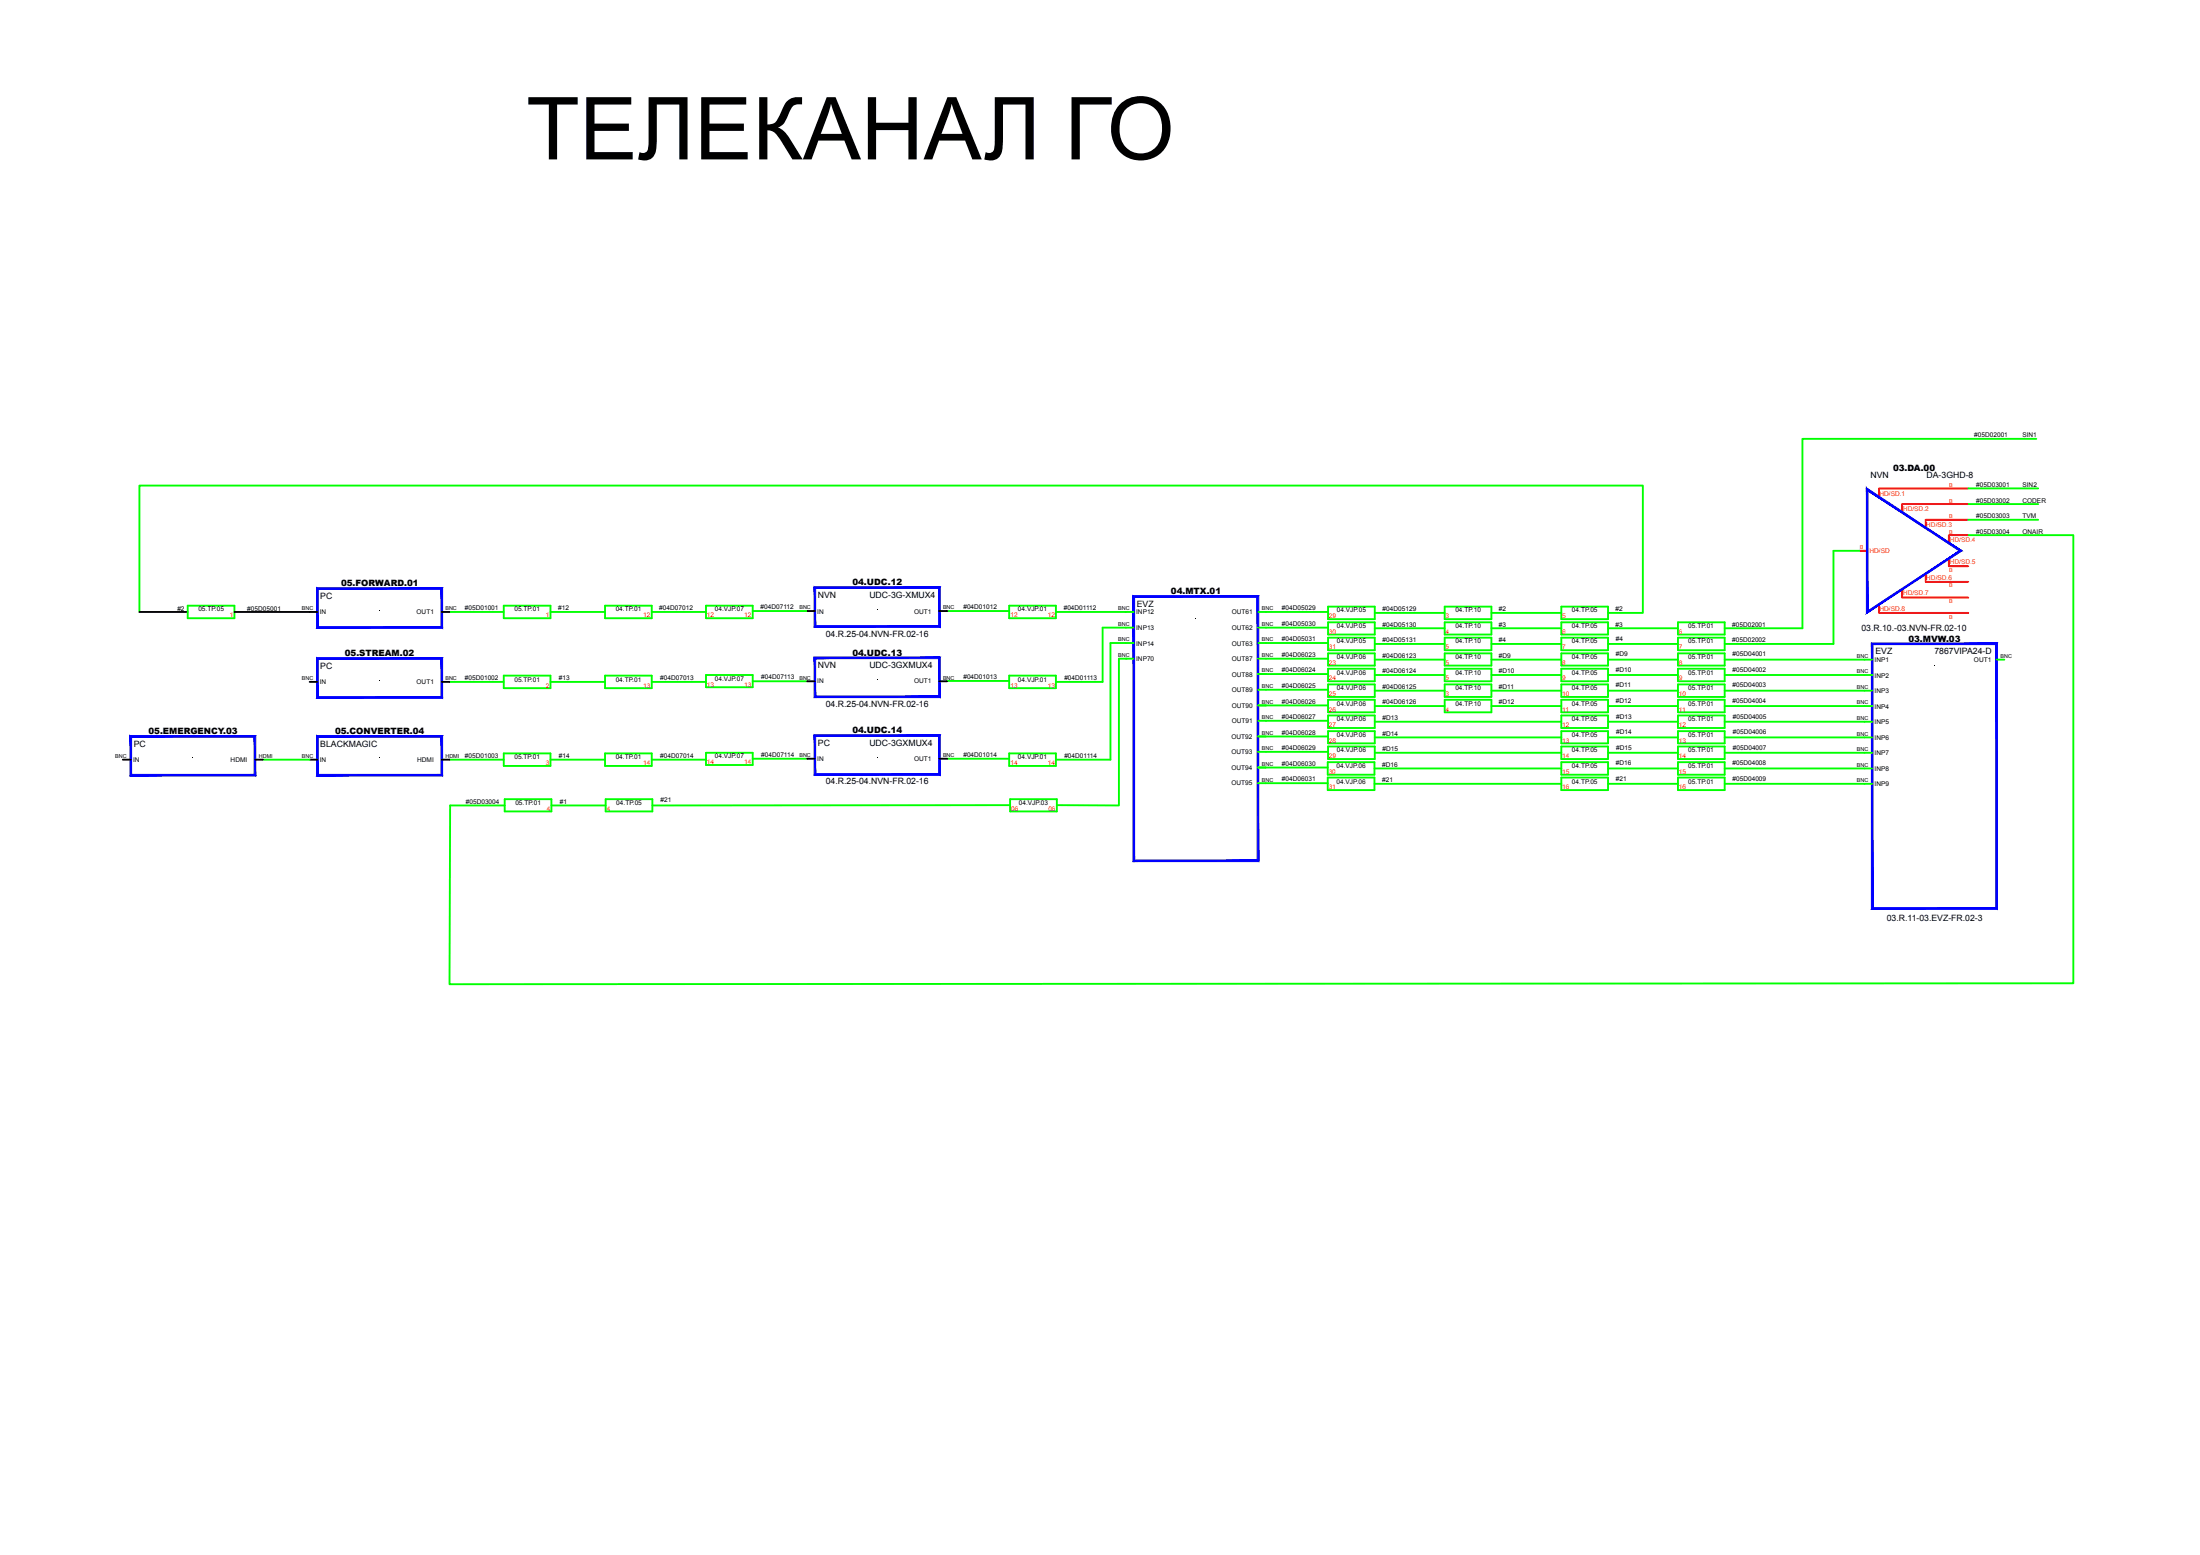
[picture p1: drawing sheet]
<svg xmlns="http://www.w3.org/2000/svg" width="297mm" height="210mm" viewBox="0 0 297 210" stroke-linecap="round" stroke-linejoin="round" font-family="sans-serif">
<g fill="none" stroke="#0f0" stroke-width=".25">
<path d="M274.9 59.2h-31.5v25.6h-10.5M251.1 74.4h-3.5v12.5h-14.7M265.8 72.2h14.1v60.5l-219.2 .2 .1-24.2h7.3M265.8 65.9h9.4M265.8 68h9.4M265.8 70.2h9.4M18.8 82.6v-17.1h203v17.2h-4.7M25.3 81.8h6.4v1.7h-6.4zM60.7 82.6h7.3M60.7 92h7.3M68 81.8h6.3v1.7h-6.3zM68 91.2h6.3v1.7h-6.3z"/>
<path d="M74.3 82.6h7.4M74.3 92h7.4M81.7 81.8h6.3v1.7h-6.3zM81.7 91.2h6.3v1.7h-6.3zM88 82.6h7.3M88 92h7.3M95.3 91.1h6.3v1.7h-6.3zM95.3 81.8h6.3v1.7h-6.3zM101.6 82.5h7.4M101.6 92h7.4M127.9 82.5h8.4M127.9 91.9h8.4"/>
<path d="M136.3 81.8h6.3v1.7h-6.3zM136.3 91.2h6.3v1.7h-6.3zM142.6 82.6h10.5M153.1 88.9h-2v19.8h-8.4M153.1 84.7h-4.2v7.3h-6.3M153.1 86.8h-3.2v15.7h-7.3M169.8 99.4h1.1M169.9 82.6h9.4M169.9 84.7h9.4M169.9 86.8h9.4M169.9 88.9h9.4M169.9 91h9.4"/>
<path d="M169.9 93.1h9.4M169.9 95.2h9.4M169.9 97.3h9.4M170.9 99.4h8.4M179.3 81.9h6.3v1.7h-6.3zM179.3 84h6.3v1.7h-6.3zM179.3 86.1h6.3v1.7h-6.3zM179.3 88.2h6.3v1.6h-6.3zM179.3 90.3h6.3v1.7h-6.3zM179.3 92.4h6.3v1.7h-6.3zM179.3 94.5h6.3v1.7h-6.3zM179.3 96.6h6.3v1.7h-6.3z"/>
<path d="M179.3 98.7h6.3v1.6h-6.3zM185.6 91.1h9.5M185.6 89h9.5M185.6 93.2h9.5M185.6 95.3h9.5M185.6 97.4h25.2M185.6 99.5h25.2M185.6 82.7h9.5M185.6 84.8h9.5M185.6 86.9h9.5M195.1 81.9h6.3v1.7h-6.3zM195.1 84h6.3v1.7h-6.3z"/>
<path d="M195.1 86.1h6.3v1.7h-6.3zM195.1 88.2h6.3v1.6h-6.3zM195.1 90.3h6.3v1.7h-6.3zM195.1 92.4h6.3v1.7h-6.3zM195.1 94.5h6.3v1.7h-6.3zM201.4 91.1h9.4M201.4 89h9.4M201.4 93.2h9.4M201.4 95.3h9.4M201.4 82.7h9.4M201.4 84.8h9.4M201.4 86.9h9.4"/>
<path d="M210.8 81.9h6.3v1.7h-6.3zM210.8 84h6.3v1.7h-6.3zM210.8 86.1h6.3v1.7h-6.3zM210.8 88.2h6.3v1.6h-6.3zM210.8 90.3h6.3v1.7h-6.3zM210.8 92.4h6.3v1.7h-6.3zM210.8 94.5h6.3v1.7h-6.3zM210.8 96.6h6.3v1.7h-6.3zM210.8 98.7h6.3v1.6h-6.3zM217.1 91.1h9.5M217.1 89h9.5M217.1 93.2h9.5"/>
<path d="M217.1 95.3h9.5M217.1 97.4h9.5M217.1 99.5h9.5M217.1 84.8h9.5M217.1 86.9h9.5M226.6 84h6.3v1.7h-6.3zM226.6 86.1h6.3v1.7h-6.3zM226.6 88.2h6.3v1.6h-6.3zM226.6 90.3h6.3v1.7h-6.3zM226.6 92.4h6.3v1.7h-6.3zM226.6 94.5h6.3v1.7h-6.3zM226.6 96.6h6.3v1.7h-6.3z"/>
<path d="M226.6 98.7h6.3v1.6h-6.3zM232.9 91.1h19.9M232.9 89h19.9M232.9 93.2h19.9M232.9 95.3h19.9M232.9 97.4h19.9M232.9 99.5h19.9M269.6 89h1M35.5 102.5h6.3M60.7 102.5h7.3M68 101.7h6.3v1.7h-6.3zM68.1 107.9h6.4v1.6h-6.4z"/>
<path d="M74.3 102.5h7.4M74.5 108.7h7.3M81.7 101.7h6.3v1.7h-6.3zM81.8 107.9h6.3v1.6h-6.3zM88 102.5h7.3M95.3 101.6h6.3v1.7h-6.3zM101.6 102.4h7.4M127.9 102.4h8.4M136.3 101.7h6.3v1.7h-6.3zM136.4 107.9h6.3v1.6h-6.3zM136.4 108.7h-48.3M169.8 101.5h1.1"/>
<path d="M169.8 103.6h9.5M169.8 105.7h9.5M170.9 101.5h8.4M179.3 102.9h6.3v1.7h-6.3zM179.3 105h6.3v1.7h-6.3zM179.3 100.8h6.3v1.7h-6.3zM185.6 103.7h25.2M185.6 105.8h25.2M185.6 101.6h25.2M210.8 100.8h6.3v1.7h-6.3zM210.8 102.9h6.3v1.7h-6.3zM210.8 105h6.3v1.7h-6.3z"/>
<path d="M217.1 101.6h9.5M217.1 103.7h9.5M217.1 105.8h9.5M226.6 100.8h6.3v1.7h-6.3zM226.6 102.9h6.3v1.7h-6.3zM226.6 105h6.3v1.7h-6.3zM232.9 101.6h19.9M232.9 103.7h19.9M232.9 105.8h19.9"/>
</g>
<g fill="#00f" stroke="#00f" stroke-width=".14">
<path d="M59.8 99.3l-.3 .2 .3 5.2zM59.5 99.5l.3 5.2-.3-.2z"/>
<path d="M42.7 104.7h17.1l-.3-.2zM42.7 104.7l.3-.2h16.5z"/>
<path d="M42.7 99.3v5.4l.3-.2zM42.7 99.3l.3 .2v5z"/>
<path d="M42.7 99.3l.3 .2 16.8-.2zM43 99.5l16.8-.2-.3 .2z"/>
<path d="M269.7 86.8l-.2 .2 .2 35.7zM269.5 87l.2 35.7-.2-.2z"/>
<path d="M252.7 122.7h17l-.2-.2zM252.7 122.7l.2-.2h16.6z"/>
<path d="M252.7 86.8v35.9l.2-.2zM252.7 86.8l.2 .2v35.5z"/>
<path d="M252.7 86.8l.2 .2 16.8-.2zM252.9 87l16.8-.2-.2 .2z"/>
<path d="M252 82.8l12.9-8.4h-.4zM252.2 82.4l12.3-8-12.5 8.4z"/>
<path d="M252 65.8v17l.2-.4zM252 65.8l.2 .5v16.1z"/>
<path d="M252 65.8l.2 .5 12.7 8.1zM252.2 66.3l12.7 8.1h-.4z"/>
<path d="M170 80.4l-.3 .2 .3 35.7zM169.7 80.6l.3 35.7-.3-.2z"/>
<path d="M153 116.3h17l-.3-.2zM153 116.3l.2-.2h16.5z"/>
<path d="M153 80.4v35.9l.2-.2zM153 80.4l.2 .2v35.5z"/>
<path d="M153 80.4l.2 .2 16.8-.2zM153.2 80.6l16.8-.2-.3 .2z"/>
<path d="M59.8 79.3l-.3 .3 .3 5.2zM59.5 79.6l.3 5.2-.3-.2z"/>
<path d="M42.7 84.8h17.1l-.3-.2zM42.7 84.8l.3-.2h16.5z"/>
<path d="M42.7 79.3v5.5l.3-.2zM42.7 79.3l.3 .3v5z"/>
<path d="M42.7 79.3l.3 .3 16.8-.3zM43 79.6l16.8-.3-.3 .3z"/>
<path d="M59.8 88.8l-.3 .2 .3 5.2zM59.5 89l.3 5.2-.3-.2z"/>
<path d="M42.7 94.2h17.1l-.3-.2zM42.7 94.2l.3-.2h16.5z"/>
<path d="M42.7 88.8v5.4l.3-.2zM42.7 88.8l.3 .2v5z"/>
<path d="M42.7 88.8l.3 .2 16.8-.2zM43 89l16.8-.2-.3 .2z"/>
<path d="M34.5 99.3l-.2 .2 .2 5.2zM34.3 99.5l.2 5.2-.2-.2z"/>
<path d="M17.6 104.7h16.9l-.2-.2zM17.6 104.7l.2-.2h16.5z"/>
<path d="M17.6 99.3v5.4l.2-.2zM17.6 99.3l.2 .2v5z"/>
<path d="M17.6 99.3l.2 .2 16.7-.2zM17.8 99.5l16.7-.2-.2 .2z"/>
<path d="M126.9 79.2l-.2 .2 .2 5.3zM126.7 79.4l.2 5.3-.2-.2z"/>
<path d="M109.9 84.7h17l-.2-.2zM109.9 84.7l.2-.2h16.6z"/>
<path d="M109.9 79.2v5.5l.2-.2zM109.9 79.2l.2 .2v5.1z"/>
<path d="M109.9 79.2l.2 .2 16.8-.2zM110.1 79.4l16.8-.2-.2 .2z"/>
<path d="M126.9 88.7l-.2 .2 .2 5.3zM126.7 88.9l.2 5.3-.2-.2z"/>
<path d="M109.9 94.2h17l-.2-.2zM109.9 94.2l.2-.2h16.6z"/>
<path d="M109.9 88.7v5.5l.2-.2zM109.9 88.7l.2 .2v5.1z"/>
<path d="M109.9 88.7l.2 .2 16.8-.2zM110.1 88.9l16.8-.2-.2 .2z"/>
<path d="M126.9 99.2l-.2 .2 .2 5.3zM126.7 99.4l.2 5.3-.2-.2z"/>
<path d="M109.9 104.7h17l-.2-.2zM109.9 104.7l.2-.2h16.6z"/>
<path d="M109.9 99.2v5.5l.2-.2zM109.9 99.2l.2 .2v5.1z"/>
<path d="M109.9 99.2l.2 .2 16.8-.2zM110.1 99.4l16.8-.2-.2 .2z"/>
</g>
<g fill="none" stroke="#000" stroke-width=".25">
<path d="M18.8 82.6h6.5M31.7 82.6h11.1M41.8 92h1M59.6 82.6h1.1M59.6 92h1.1M109 82.5h1M109 92h1M126.8 82.5h1.1M126.8 92h1.1M16.6 102.5h1M34.4 102.5h1.1M41.8 102.5h1"/>
<path d="M59.6 102.5h1.1M109 102.4h1M126.8 102.4h1.1"/>
</g>
<path d="M251.1 74.4h1M256.8 79.6v1.1h9M260 77.5v1h5.8M263.1 75.4v1h2.7M265.8 65.9h-12.1v1.1M265.8 68h-9v1.1M265.8 70.2h-5.8v1M265.8 72.2h-2.7v1.1M253.7 81.7v1h12.1" fill="none" stroke="#f00" stroke-width=".25"/>
<text font-size="11.7" x="71.1" y="21.5">ТЕЛЕКАНАЛ ГО</text>
<g font-size="1.2">
<text x="252.5" y="64.6">NVN</text>
<text x="255.6" y="63.5">03.DA.00</text>
<text x="260.1" y="64.6">DA-3GHD-8</text>
<text x="43.3" y="80.8">PC</text>
<text x="46" y="79.1">05.FORWARD.01</text>
<text x="110.4" y="80.7">NVN</text>
<text x="115.1" y="79">04.UDC.12</text>
<text x="117.4" y="80.7">UDC-3G-XMUX4</text>
<text x="153.5" y="81.9">EVZ</text>
<text x="158.1" y="80.2">04.MTX.01</text>
<text x="46.6" y="88.6">05.STREAM.02</text>
<text x="111.5" y="86">04.R.25-04.NVN-FR.02-16</text>
<text x="115.1" y="88.5">04.UDC.13</text>
<text x="251.3" y="85.1">03.R.10.-03.NVN-FR.02-10</text>
<text x="253.2" y="88.3">EVZ</text>
<text x="257.7" y="86.6">03.MVW.03</text>
<text x="261.2" y="88.3">7867VIPA24-D</text>
<text x="43.3" y="90.3">PC</text>
<text x="110.4" y="90.1">NVN</text>
<text x="111.5" y="95.4">04.R.25-04.NVN-FR.02-16</text>
<text x="117.4" y="90.1">UDC-3GXMUX4</text>
<text x="18.1" y="100.8">PC</text>
<text x="20.1" y="99.1">05.EMERGENCY.03</text>
<text x="43.3" y="100.8">BLACKMAGIC</text>
<text x="45.2" y="99.1">05.CONVERTER.04</text>
<text x="110.4" y="100.6">PC</text>
<text x="115.1" y="99">04.UDC.14</text>
<text x="117.4" y="100.6">UDC-3GXMUX4</text>
<text x="111.5" y="105.9">04.R.25-04.NVN-FR.02-16</text>
<text x="254.7" y="124.3">03.R.11-03.EVZ-FR.02-3</text>
</g>
<g font-size=".9">
<text x="266.6" y="59">#05D02001</text>
<text x="273.1" y="59">SIN1</text>
<text x="266.8" y="65.7">#05D03001</text>
<text x="273.1" y="65.7">SIN2</text>
<text x="266.8" y="67.8">#05D03002</text>
<text x="266.8" y="69.9">#05D03003</text>
<text x="273.1" y="69.9">TVM</text>
<text x="273.1" y="67.8">CODER</text>
<text x="266.8" y="72">#05D03004</text>
<text x="273.1" y="72">ONAIR</text>
<text x="23.9" y="82.5">#2</text>
<text x="26.8" y="82.5">05.TP.05</text>
<text x="33.4" y="82.5">#05D05001</text>
<text x="43.2" y="82.9">IN</text>
<text x="56.2" y="82.9">OUT1</text>
<text x="62.8" y="82.4">#05D01001</text>
<text x="69.5" y="82.5">05.TP.01</text>
<text x="75.4" y="82.4">#12</text>
<text x="83.1" y="82.5">04.TP.01</text>
<text x="89" y="82.4">#04D07012</text>
<text x="96.5" y="82.5">04.VJP.07</text>
<text x="102.7" y="82.3">#04D07112</text>
<text x="110.3" y="82.8">IN</text>
<text x="123.4" y="82.8">OUT1</text>
<text x="130.1" y="82.2">#04D01012</text>
<text x="137.4" y="82.5">04.VJP.01</text>
<text x="143.6" y="82.4">#04D01112</text>
<text x="153.4" y="82.9">INP12</text>
<text x="166.3" y="82.9">OUT61</text>
<text x="173.1" y="82.4">#04D05029</text>
<text x="180.5" y="82.6">04.VJP.05</text>
<text x="186.7" y="82.5">#04D05129</text>
<text x="196.5" y="82.6">04.TP.10</text>
<text x="202.4" y="82.5">#2</text>
<text x="212.2" y="82.6">04.TP.05</text>
<text x="218.1" y="82.5">#2</text>
<text x="153.4" y="85">INP13</text>
<text x="153.4" y="87.1">INP14</text>
<text x="153.4" y="89.2">INP70</text>
<text x="166.3" y="85">OUT62</text>
<text x="166.3" y="87.1">OUT63</text>
<text x="166.3" y="89.2">OUT87</text>
<text x="173.1" y="84.5">#04D05030</text>
<text x="173.1" y="86.5">#04D05031</text>
<text x="173.1" y="88.7">#04D06023</text>
<text x="180.5" y="84.8">04.VJP.05</text>
<text x="180.5" y="86.8">04.VJP.05</text>
<text x="180.5" y="89">04.VJP.06</text>
<text x="186.7" y="84.6">#04D05130</text>
<text x="186.7" y="86.7">#04D05131</text>
<text x="186.7" y="88.8">#04D06123</text>
<text x="196.5" y="84.8">04.TP.10</text>
<text x="196.5" y="86.8">04.TP.10</text>
<text x="196.5" y="89">04.TP.10</text>
<text x="202.4" y="84.6">#3</text>
<text x="202.4" y="86.7">#4</text>
<text x="202.4" y="88.8">#D9</text>
<text x="212.2" y="84.8">04.TP.05</text>
<text x="212.2" y="86.8">04.TP.05</text>
<text x="212.2" y="89">04.TP.05</text>
<text x="218.1" y="84.6">#3</text>
<text x="218.2" y="88.6">#D9</text>
<text x="218.2" y="86.5">#4</text>
<text x="228" y="84.8">05.TP.01</text>
<text x="228" y="86.8">05.TP.01</text>
<text x="228" y="89">05.TP.01</text>
<text x="233.9" y="84.6">#05D02001</text>
<text x="233.9" y="86.7">#05D02002</text>
<text x="233.9" y="88.6">#05D04001</text>
<text x="253.1" y="89.3">INP1</text>
<text x="266.5" y="89.3">OUT1</text>
<text x="43.2" y="92.4">IN</text>
<text x="56.2" y="92.4">OUT1</text>
<text x="62.8" y="91.8">#05D01002</text>
<text x="69.5" y="92">05.TP.01</text>
<text x="75.5" y="91.8">#13</text>
<text x="83.1" y="92">04.TP.01</text>
<text x="89.1" y="91.8">#04D07013</text>
<text x="96.5" y="91.9">04.VJP.07</text>
<text x="102.8" y="91.7">#04D07113</text>
<text x="110.3" y="92.3">IN</text>
<text x="123.4" y="92.3">OUT1</text>
<text x="130.1" y="91.7">#04D01013</text>
<text x="137.4" y="92">04.VJP.01</text>
<text x="143.7" y="91.8">#04D01113</text>
<text x="166.3" y="91.3">OUT88</text>
<text x="166.3" y="93.4">OUT89</text>
<text x="166.3" y="95.5">OUT90</text>
<text x="173.1" y="90.8">#04D06024</text>
<text x="173.1" y="92.9">#04D06025</text>
<text x="173.1" y="95">#04D06026</text>
<text x="180.5" y="91.1">04.VJP.06</text>
<text x="180.5" y="93.1">04.VJP.06</text>
<text x="180.5" y="95.3">04.VJP.06</text>
<text x="186.7" y="90.9">#04D06124</text>
<text x="186.7" y="93">#04D06125</text>
<text x="186.7" y="95.1">#04D06126</text>
<text x="196.5" y="91.1">04.TP.10</text>
<text x="196.5" y="93.1">04.TP.10</text>
<text x="196.5" y="95.3">04.TP.10</text>
<text x="202.4" y="90.9">#D10</text>
<text x="202.4" y="93">#D11</text>
<text x="202.4" y="95.1">#D12</text>
<text x="212.2" y="91.1">04.TP.05</text>
<text x="212.2" y="93.1">04.TP.05</text>
<text x="212.2" y="95.3">04.TP.05</text>
<text x="218.2" y="90.7">#D10</text>
<text x="218.2" y="92.8">#D11</text>
<text x="218.2" y="94.9">#D12</text>
<text x="228" y="91.1">05.TP.01</text>
<text x="228" y="93.1">05.TP.01</text>
<text x="228" y="95.3">05.TP.01</text>
<text x="233.9" y="90.7">#05D04002</text>
<text x="233.9" y="92.8">#05D04003</text>
<text x="233.9" y="94.9">#05D04004</text>
<text x="253.1" y="91.5">INP2</text>
<text x="253.1" y="93.5">INP3</text>
<text x="253.1" y="95.6">INP4</text>
<text x="166.3" y="99.7">OUT92</text>
<text x="166.3" y="101.8">OUT93</text>
<text x="166.3" y="97.6">OUT91</text>
<text x="173.1" y="97">#04D06027</text>
<text x="173.1" y="99.2">#04D06028</text>
<text x="173.1" y="101.3">#04D06029</text>
<text x="180.5" y="97.3">04.VJP.06</text>
<text x="180.5" y="99.5">04.VJP.06</text>
<text x="180.5" y="101.6">04.VJP.06</text>
<text x="186.7" y="97.2">#D13</text>
<text x="186.7" y="99.3">#D14</text>
<text x="186.7" y="101.4">#D15</text>
<text x="212.2" y="97.3">04.TP.05</text>
<text x="212.2" y="99.5">04.TP.05</text>
<text x="212.2" y="101.6">04.TP.05</text>
<text x="218.2" y="97">#D13</text>
<text x="218.2" y="99.1">#D14</text>
<text x="218.2" y="101.2">#D15</text>
<text x="228" y="97.3">05.TP.01</text>
<text x="228" y="99.5">05.TP.01</text>
<text x="228" y="101.6">05.TP.01</text>
<text x="234" y="97">#05D04005</text>
<text x="234" y="99.1">#05D04006</text>
<text x="234" y="101.2">#05D04007</text>
<text x="253.1" y="97.7">INP5</text>
<text x="253.1" y="99.8">INP6</text>
<text x="253.1" y="102">INP7</text>
<text x="18" y="102.9">IN</text>
<text x="31.1" y="102.9">HDMI</text>
<text x="43.2" y="102.9">IN</text>
<text x="56.3" y="102.9">HDMI</text>
<text x="62.8" y="102.3">#05D01003</text>
<text x="69.5" y="102.5">05.TP.01</text>
<text x="75.5" y="102.3">#14</text>
<text x="83.1" y="102.5">04.TP.01</text>
<text x="89.1" y="102.3">#04D07014</text>
<text x="96.5" y="102.4">04.VJP.07</text>
<text x="102.8" y="102.2">#04D07114</text>
<text x="110.3" y="102.8">IN</text>
<text x="123.4" y="102.8">OUT1</text>
<text x="130.1" y="102.2">#04D01014</text>
<text x="137.4" y="102.5">04.VJP.01</text>
<text x="143.7" y="102.3">#04D01114</text>
<text x="166.3" y="103.9">OUT94</text>
<text x="166.3" y="106">OUT95</text>
<text x="173.1" y="103.3">#04D06030</text>
<text x="173.1" y="105.5">#04D06031</text>
<text x="180.5" y="103.6">04.VJP.06</text>
<text x="180.5" y="105.8">04.VJP.06</text>
<text x="186.6" y="103.5">#D16</text>
<text x="186.6" y="105.6">#21</text>
<text x="212.2" y="103.6">04.TP.05</text>
<text x="212.2" y="105.8">04.TP.05</text>
<text x="218.2" y="103.3">#D16</text>
<text x="218.2" y="105.4">#21</text>
<text x="228" y="103.6">05.TP.01</text>
<text x="228" y="105.8">05.TP.01</text>
<text x="233.9" y="103.3">#05D04008</text>
<text x="233.9" y="105.4">#05D04009</text>
<text x="253.1" y="104">INP8</text>
<text x="253.1" y="106.1">INP9</text>
<text x="62.9" y="108.5">#05D03004</text>
<text x="69.6" y="108.6">05.TP.01</text>
<text x="75.6" y="108.5">#1</text>
<text x="83.2" y="108.6">04.TP.05</text>
<text x="89.2" y="108.3">#21</text>
<text x="137.6" y="108.6">04.VJP.03</text>
</g>
<g font-size=".9" fill="#ff2600">
<text x="253.8" y="66.9">HD/SD.1</text>
<text x="256.9" y="69">HD/SD.2</text>
<text x="260.1" y="71.1">HD/SD.3</text>
<text x="252.4" y="74.6">HD/SD</text>
<text x="263.3" y="73.2">HD/SD.4</text>
<text x="263.3" y="76.1">HD/SD.5</text>
<text x="31" y="83.3">1</text>
<text x="73.7" y="83.3">1</text>
<text x="86.9" y="83.3">12</text>
<text x="95.4" y="83.3">12</text>
<text x="100.5" y="83.3">12</text>
<text x="136.4" y="83.3">12</text>
<text x="141.5" y="83.3">12</text>
<text x="179.4" y="83.5">29</text>
<text x="195.2" y="83.5">3</text>
<text x="210.9" y="83.5">5</text>
<text x="253.8" y="82.4">HD/SD.8</text>
<text x="256.9" y="80.3">HD/SD.7</text>
<text x="260.1" y="78.2">HD/SD.6</text>
<text x="179.4" y="85.6">30</text>
<text x="179.4" y="87.6">31</text>
<text x="179.4" y="89.8">23</text>
<text x="195.2" y="85.6">4</text>
<text x="195.2" y="87.6">5</text>
<text x="195.2" y="89.8">5</text>
<text x="210.9" y="85.6">6</text>
<text x="210.9" y="87.6">7</text>
<text x="210.9" y="89.8">8</text>
<text x="226.7" y="85.6">6</text>
<text x="226.7" y="87.6">7</text>
<text x="226.7" y="89.8">8</text>
<text x="73.7" y="92.8">2</text>
<text x="86.9" y="92.8">13</text>
<text x="95.4" y="92.7">13</text>
<text x="100.5" y="92.7">13</text>
<text x="136.4" y="92.8">13</text>
<text x="141.5" y="92.8">13</text>
<text x="179.4" y="91.8">24</text>
<text x="179.4" y="94">25</text>
<text x="195.2" y="91.8">5</text>
<text x="195.2" y="94">3</text>
<text x="210.9" y="91.8">9</text>
<text x="210.9" y="94">10</text>
<text x="226.7" y="91.8">9</text>
<text x="226.7" y="94">10</text>
<text x="179.4" y="96.1">26</text>
<text x="179.4" y="98.1">27</text>
<text x="179.4" y="100.3">28</text>
<text x="195.2" y="96.1">4</text>
<text x="210.9" y="96.1">11</text>
<text x="210.9" y="98.1">12</text>
<text x="210.9" y="100.3">13</text>
<text x="226.7" y="96.1">11</text>
<text x="226.7" y="98.1">12</text>
<text x="226.7" y="100.3">13</text>
<text x="73.7" y="103.3">3</text>
<text x="86.9" y="103.3">14</text>
<text x="95.4" y="103.2">14</text>
<text x="100.5" y="103.2">14</text>
<text x="136.4" y="103.3">14</text>
<text x="141.5" y="103.3">14</text>
<text x="179.4" y="104.5">30</text>
<text x="179.4" y="106.6">31</text>
<text x="179.4" y="102.3">29</text>
<text x="210.9" y="102.3">14</text>
<text x="210.9" y="104.5">15</text>
<text x="210.9" y="106.6">16</text>
<text x="226.7" y="102.3">14</text>
<text x="226.7" y="104.5">15</text>
<text x="226.7" y="106.6">16</text>
<text x="73.8" y="109.4">4</text>
<text x="81.9" y="109.4">4</text>
<text x="136.5" y="109.4">06</text>
<text x="141.5" y="109.4">06</text>
</g>
<g font-size=".7" fill="#ff2600">
<text x="263.2" y="65.8">B</text>
<text x="263.2" y="67.8">B</text>
<text x="263.2" y="69.9">B</text>
<text x="251.1" y="74.1">B</text>
<text x="263.2" y="72">B</text>
<text x="263.2" y="77.2">B</text>
<text x="263.2" y="79.3">B</text>
<text x="263.2" y="81.4">B</text>
<text x="263.2" y="83.5">B</text>
</g>
<g font-size=".7">
<text x="40.8" y="82.4">BNC</text>
<text x="60.1" y="82.4">BNC</text>
<text x="107.9" y="82.3">BNC</text>
<text x="127.3" y="82.3">BNC</text>
<text x="151" y="82.4">BNC</text>
<text x="170.4" y="82.4">BNC</text>
<text x="151" y="84.5">BNC</text>
<text x="151" y="86.6">BNC</text>
<text x="151" y="88.7">BNC</text>
<text x="170.4" y="84.5">BNC</text>
<text x="170.4" y="86.6">BNC</text>
<text x="170.4" y="88.7">BNC</text>
<text x="250.7" y="88.8">BNC</text>
<text x="270.1" y="88.8">BNC</text>
<text x="40.8" y="91.8">BNC</text>
<text x="60.1" y="91.8">BNC</text>
<text x="107.9" y="91.8">BNC</text>
<text x="127.3" y="91.8">BNC</text>
<text x="170.4" y="90.8">BNC</text>
<text x="170.4" y="92.9">BNC</text>
<text x="170.4" y="95">BNC</text>
<text x="250.7" y="90.9">BNC</text>
<text x="250.7" y="93">BNC</text>
<text x="250.7" y="95.1">BNC</text>
<text x="170.4" y="97.1">BNC</text>
<text x="170.4" y="99.2">BNC</text>
<text x="170.4" y="101.3">BNC</text>
<text x="250.7" y="97.2">BNC</text>
<text x="250.7" y="99.3">BNC</text>
<text x="250.7" y="101.4">BNC</text>
<text x="15.6" y="102.3">BNC</text>
<text x="35" y="102.3">HDMI</text>
<text x="40.8" y="102.3">BNC</text>
<text x="60.1" y="102.3">HDMI</text>
<text x="107.9" y="102.2">BNC</text>
<text x="127.3" y="102.2">BNC</text>
<text x="170.4" y="103.4">BNC</text>
<text x="170.4" y="105.5">BNC</text>
<text x="250.7" y="103.5">BNC</text>
<text x="250.7" y="105.6">BNC</text>
</g>
</svg>
